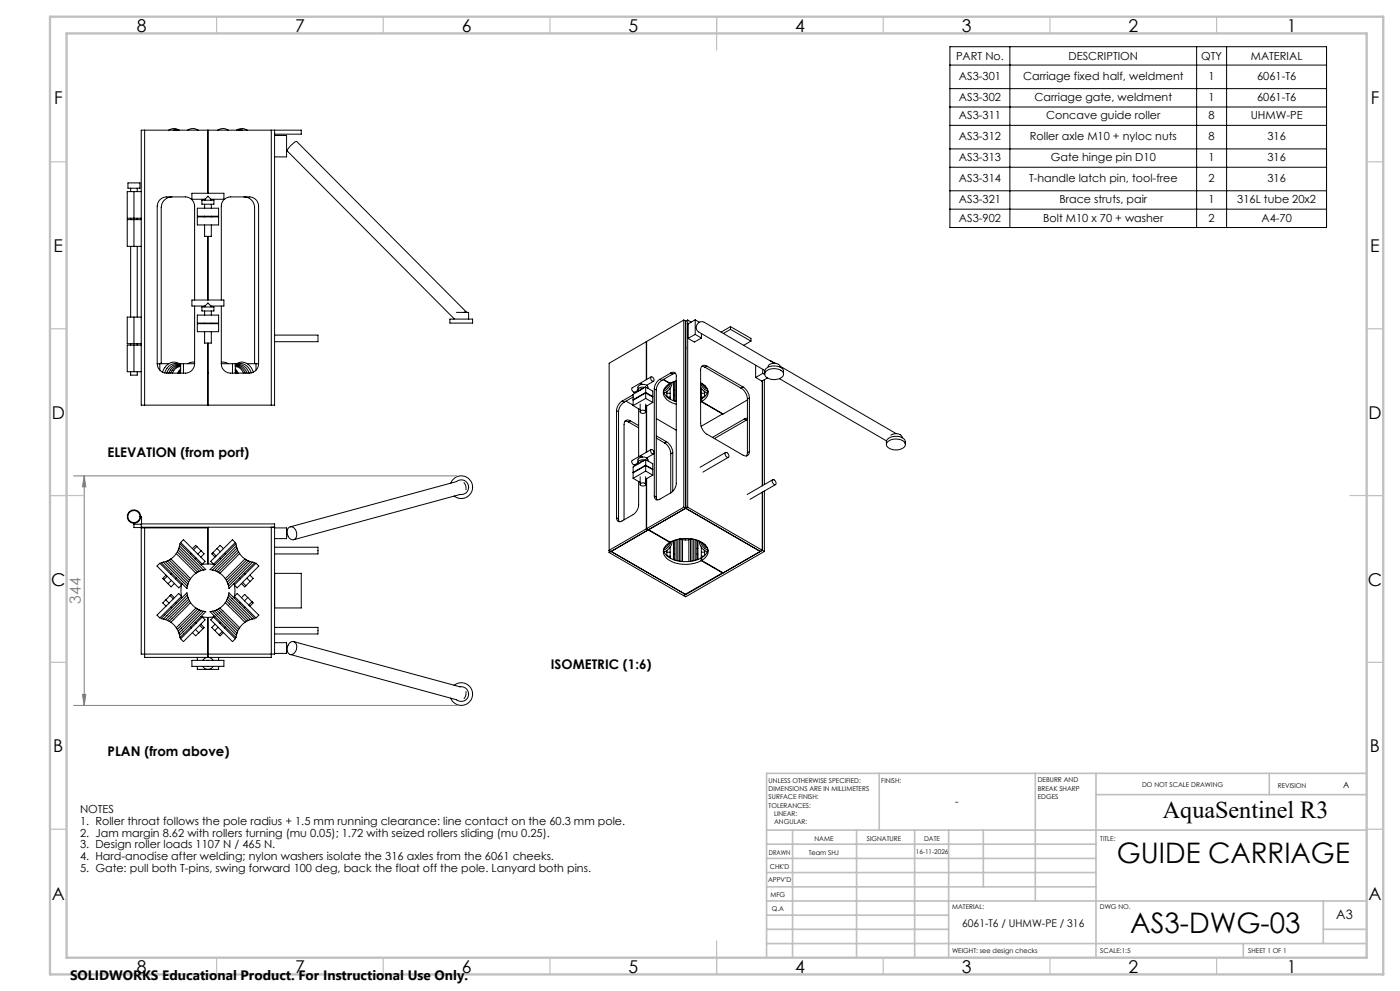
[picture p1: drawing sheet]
<svg xmlns="http://www.w3.org/2000/svg" width="420mm" height="297mm" viewBox="0 0 420 297" stroke-linecap="round" stroke-linejoin="round" font-family="sans-serif">
<g fill="none" stroke="#000" stroke-width=".3">
<path d="M43.4 39v82.4M50.6 39a2.85 2.85 0 0 1 3.2 0M52 39h1.2M56.2 39a2.91 2.91 0 0 1 3.3 0M62.3 39v18.9M62.5 39v18.9M65.3 39a2.85 2.85 0 0 1 3.2 0M70.9 39a2.91 2.91 0 0 1 3.3 0M71.5 39h1.3M81.4 39v82.4M82.4 39v82.4h-40v-82.4h48v1.2h-8M38.4 54.8h3.6v1.6h-3.6z"/>
<path d="M39.2 56.4v1M40.2 57.4h-2v8h2M40.2 57.4v8M40.2 57.4h2.2M41.2 56.4v1M51.6 59a3.3 3.3 0 0 0-3.2 3.2v46.8M61.5 59.7l.9-.9 .9 .9M61.5 59.7h-3.9v-1.8h9.6v1.8h-3.9M61.5 59.7v.3M63.3 59.7v.3M73.2 59a3.2 3.2 0 0 1 3.2 3.2l-.1 46.8M82.4 40.6h3.6v6.4h-3.6"/>
<path d="M39.2 65.4v.4M39.2 73.8v21.2M40.2 65.8h-2v8h2M40.2 65.8v8M40.2 73.8h2.2M40.2 65.8h2.2M40.2 65.4h2.2M41.2 65.4v.4M41.2 73.8v21.2M59.2 62.4h6.4v2.4h-6.4zM59.2 65h6.4v2.4h-6.4zM60.6 60h3.6v1.2h-3.6z"/>
<path d="M61.4 67.4v3.4h2v-3.4M61.4 61.2v1.2M61.4 64.8v.2M62.3 70.8v19.1M62.5 70.8v19.1M63.4 61.2v1.2M63.4 64.8v.2M40.2 95h-2v8h2M40.2 95v8M40.2 95h2.2M58.4 89.9v-28.1a2.81 2.81 0 0 0-2.8-2.8h-5.6a2.87 2.87 0 0 0-2.8 2.8v47.2M58.4 91.7v17.3"/>
<path d="M59.2 94.4h6.4v2.4h-6.4zM59.2 97h6.4v2.4h-6.4zM60.6 92h3.6v1.2h-3.6zM61.4 99.4v3.4h2v-3.4M61.4 93.2v1.2M61.4 96.8v.2M61.5 91.7l.9-.9 .9 .9M61.5 91.7h-3.9v-1.8h9.6v1.8h-3.9M61.5 91.7v.3M63.3 91.7v.3M63.4 93.2v1.2M63.4 96.8v.2"/>
<path d="M66.4 89.9v-28.1a2.74 2.74 0 0 1 2.8-2.8h5.6a2.81 2.81 0 0 1 2.8 2.8v47.2M66.4 91.7v17.3M135 95.6h6.8v1.2h-6.8zM136.2 95.4v.2M136.9 93.6h3.7v2M139.2 93.6l.5-.2 .1 .2M139.8 93.4l-50.8-51a5.7 5.7 0 0 0-2.9 2.8l50.1 50.3M205.1 95.9v56.1M205.1 95.9l.6 .4M205.1 95.9l-11.1 6.4v11.4M205.7 96.3v56M206.3 95.9l-.6 .4"/>
<path d="M206.3 95.9v56.1M206.3 95.9l1.1 .7M208.6 95.8v4.4M208.6 95.8l1.2 .8M208.6 95.8l-2.2 1.3v4.3M210.4 100v1.3M219.1 97.9v.8M219.1 97.9l6.2 3.5v.8M219.1 98.7l6.2 3.5M219.1 98.7l-2.1 1.2M219.1 97.9l-2.8 1.7M39.2 111.4v1h2v-1"/>
<path d="M39.2 103v.4M40.2 103.4h-2v8h2M40.2 103.4v8M40.2 103h2.2M40.2 103.4h2.2M40.2 111.4h2.2M41.2 103v.4M47.2 109a2.87 2.87 0 0 0 2.8 2.8M47.2 109h3.4M47.9 109v1.9M53.8 109h4.6M54.2 111.5l-.1 .3"/>
<path d="M54.2 111.2l-.3 .6M54.2 110.8l-.6 1M54.2 110.6l-.9 1.2M54.2 109.9a2.92 2.92 0 0 0-2.5 1.9M54.2 109.7a2.89 2.89 0 0 0-3 2.1M54.2 109.6a2.95 2.95 0 0 0-3.6 2.2M54.2 109.6a2.99 2.99 0 0 0-4.2 2.2M54.2 109.5a3.2 3.2 0 0 0-4.8 2.3M54.2 109.3a3.3 3.3 0 0 0-5.3 1.8l-.1 .4M54.2 109v2.8M55 109v2.8M58.4 108.6l-.9-.1-1.3 .5"/>
<path d="M58.4 109a2.87 2.87 0 0 1-2.8 2.8h-5.6M62.3 111.8h.2M62.3 102.8v18.6M62.5 102.8v18.6M66.4 108.6h1l1.1 .4M66.4 109a2.8 2.8 0 0 0 2.8 2.8h5.6a2.81 2.81 0 0 0 2.8-2.8M66.4 109h4.5M69.7 109v2.8M70.6 111.5l.1 .3M70.6 111.2l.3 .6M70.6 110.8l.6 1M70.6 110.6l.8 1.2"/>
<path d="M70.6 109.9a2.92 2.92 0 0 1 2.5 1.9M70.6 109.7a2.92 2.92 0 0 1 3 2.1M70.6 109.6a2.89 2.89 0 0 1 3.5 2.2M70.6 109.6a2.96 2.96 0 0 1 4.1 2.2M70.6 109.3a3.3 3.3 0 0 1 5.3 2l.1 .2M70.6 109.5a3 3 0 0 1 4.6 1.7l.2 .6M70.6 109v2.8M74.2 109h3.4M76.8 109v1.9M82.4 100.4h13v2h-13M189.9 118.3l-3.3 1.9M189.9 119l-2.7 1.5"/>
<path d="M189.9 119.8l.1 .1M192.8 115.2l-.5-.3-.1 .4M193 116.4a.66 .66 0 0 0-.9 .5M193.5 116.1a1.41 1.41 0 0 0-2.1 1l.1 .2M193.7 116v1.6M193.7 117.8v1.6M193.7 116l2.1 1.2v1.6M193.7 117.8l2.1 1.2v1.6M193.7 116l-3.8 2.2v1.6M193.7 117.8l-3.8 2.1v1.7M193.7 117.6l-3.8 2.2M193.7 117.6l2.1 1.2"/>
<path d="M193.7 119.4l-3.8 2.2M193.7 119.4l2.1 1.2M193.9 102.4l-11.2 6.5v56.7M193.9 102.4v11.4M193.9 102.4l.1 .1M194.4 116.4a1.58 1.58 0 0 0-2.6-.9l-.4 .5v.9M195.3 113a.73 .73 0 0 1 .8 .4 .73 .73 0 0 1-.2 .9 .97 .97 0 0 1-.6-1.3zM195.3 113l-5.6 3.2a.9 .9 0 0 0 .7 1.3l1-.5M195.8 118.8l-.1 .1M196.1 114.3l-2.1 1.2M196.3 116.6v32.1M196.3 116.6l.6 .3"/>
<path d="M196.9 116.9v32.1M197.9 113.7a3.7 3.7 0 0 0-1.6 2.9M197.9 113.7l.6 .3M198.5 114a3.7 3.7 0 0 0-1.6 2.9M198.9 113.8l2 1.1M199.1 113.7l1.9 1.2 1.8-.8v6.2a4.7 4.7 0 0 1-3.8-3M200.1 117.9h.9M200.1 117.3v1.6M200.2 119h.8M200.4 119l.6 .4M200.8 115l-.8 1.1-.8 .6M200.9 114.9a2.92 2.92 0 0 0-1.9 2.9 2.92 2.92 0 0 0 2.2 2.7l1.7 .7"/>
<path d="M200.9 114.8v.1M201 116.4h.1M201 116.3v3.3M201.2 114.8a3.7 3.7 0 0 1-2.2 2.5M201.2 111.8a1 1 0 0 1 1.2-.1 1 1 0 0 1 .5 1v32.1a3.6 3.6 0 0 1-1.7 2.9M201.2 111.8l-3.3 1.9M201.2 111.8l.6 .3M201.6 114.6a3.6 3.6 0 0 1-2.4 3.2M201.8 112.1l-3.3 1.9M202 116.8h.4M202 118.4h.4M202 114.4v5.7"/>
<path d="M202.4 114.3v5.9l-.4-.2M202.7 111.9l-.9 .2M208.6 100.2l1.8 1.1M208.6 100.2l-2.2 1.2M210.2 116l.9 1.2 1.1 .6M210.4 117.9h1M210.4 116.4h.1M210.4 119h.8M210.4 116.3v4.1M210.4 101.3l-2.1 1.2-1.9-1.1M210.5 109.8l1 .3M210.5 119.6l-.3 .1"/>
<path d="M210.6 114.9l.7 1.1 1 .7M211 119l-.6 .4M211.3 115.5l.4 .3M211.4 117.3v1.5M211.5 110.1l10.8 6.2M212.1 109.7a1.16 1.16 0 0 0-1.4-.1 1.16 1.16 0 0 0-.5 1.2v16.1a4.2 4.2 0 0 0 1.9 3.2l10.8 6.3a1.17 1.17 0 0 0 1.4 .1 1.17 1.17 0 0 0 .5-1.2M212.1 109.7l10.8 6.3M212.1 109.7l-.6 .4M212.4 117.3a3.8 3.8 0 0 1-2.2-2.5 2.86 2.86 0 0 1 2.2 2.3 2.86 2.86 0 0 1-1.5 2.9l-.4 .3M212.4 117.2a3.5 3.5 0 0 1-1.9 2.3v.8M222.3 116.3a4.2 4.2 0 0 1 1.9 3.3M222.9 116a4.2 4.2 0 0 1 1.9 3.3"/>
<path d="M222.9 116l-.6 .3M224.2 119.9l-7.2 4.2-6.5-3.8M224.2 119.6v16.1M224.8 119.3v16M224.8 119.3l-.6 .3M225.3 102.2l-2.2 1.3M226.7 109.5v3.6M226.7 113.1l1.9 1.1 1.6-.9M228.7 114.2v31.4M228.8 110.7v1.2M228.8 111.9l.6 .4M228.8 111.9l-2.1 1.2"/>
<path d="M229.3 113.8v31.4M229.4 112.1v-.8a2.88 2.88 0 0 1 3.8-1.5 1.87 1.87 0 0 1 1.9 2.3M229.9 111.2a3.8 3.8 0 0 1 5.1 .6 1.93 1.93 0 0 1-2.3 1.9 2.72 2.72 0 0 1-3.3-1.6zM230.4 109.9a2.17 2.17 0 0 1 3.7 .1v.1M231.1 108.2l1.5 .7M232.3 108.9l-21-12.3a1.69 1.69 0 0 0-2.2 .7 1.69 1.69 0 0 0 .5 2.2l19.8 11.6M233.8 113.5l32.2 18.6M234 109.7l34.9 20.3M185 123.1v32.1M185 123.1l.6 .3M185.6 123.4v32.1M186.6 120.2a3.7 3.7 0 0 0-1.6 2.9"/>
<path d="M186.6 120.2l.6 .3M187.2 120.5a3.7 3.7 0 0 0-1.6 2.9M187.5 126.2l1 .3M187.8 120.2l2.1 1.2M188.5 126.5l3.1 1.7M189.1 126.1a1.16 1.16 0 0 0-1.3-.1 1.16 1.16 0 0 0-.6 1.2v28.6M189.1 126.1l2.5 1.5M189.1 126.1l-.6 .4M189.9 121.6l2.2 1.2M191.6 122.5v14.4M192.1 121.1v2.3M192.1 138.6v.1"/>
<path d="M192.2 123.1a.76 .76 0 0 1 .9-.2 .76 .76 0 0 1 .5 .8 .84 .84 0 0 1-.9 .2 .84 .84 0 0 1-.6-.7zM192.8 137l-.5-.3-.1 .4M193 138.2l-.8 .1-.1 .3M193.5 137.9h-.1a1.39 1.39 0 0 0-2 1l.1 .1M193.7 121.1v2.3M193.7 137.8v1.6M193.7 139.6v1.6M193.7 139.4l-3.8 2.2M193.7 139.4l2.1 1.2M193.7 137.8l2.1 1.2v1.6M193.7 139.6l2.1 1.2v1.6M193.7 137.8l-3.8 2.1v1.7"/>
<path d="M193.7 139.6l-3.8 2.1v1.7M193.9 121.7v13.9M194 121.7v13.8M194 137.2v.1M194.4 138.1a1.58 1.58 0 0 0-2.6-.8l-.4 .4v.9M195.3 134.8a.73 .73 0 0 1 .8 .4 .73 .73 0 0 1-.2 .9 .94 .94 0 0 1-.6-1.3zM195.3 134.7l-5.6 3.3a.9 .9 0 0 0 .7 1.3l1-.6M195.8 120.6l-2.1 1.2M196.1 136l-2.1 1.3M196.9 125.4l6 3.5M196.9 130.6l3.1 1.8M196.9 131.3l2.5 1.4"/>
<path d="M199.4 132.7a3.9 3.9 0 0 1 1.8 3.3M200 132.4a4.1 4.1 0 0 1 1.8 3.2M200 132.4l-.6 .3M201.2 136v11.7M201.8 135.6v11.6M201.8 135.6l-.6 .4M210.4 120.4l6.3 3.7M210.4 120.4l-.2 .1M216.7 123.9v.2M216.7 124.1l-6.4 3.7M217.6 135.7a.81 .81 0 0 1 .9 .4 .81 .81 0 0 1-.2 1 1.13 1.13 0 0 1-.7-1.4zM217.7 135.6l-7.7 4.4"/>
<path d="M218.5 137.1l-7.6 4.4M223.3 125.6l-9.6 5.5M223.3 125.6l.6 .3M223.9 125.9l-9.6 5.5M224.2 135.7l-.3 1M224.2 125.3l-.9 .3M224.2 125.8l-.3 .1M224.8 135.3l-.6 .4M265.9 133.2v-.8a2.5 2.5 0 0 1 3-1.6 2.19 2.19 0 0 1 2.7 2.4M266.4 132.3a3.8 3.8 0 0 1 5.1 .6 1.72 1.72 0 0 1-1.9 1.9 3.2 3.2 0 0 1-3.6-1.4v-.4zM267.3 130.4a2.12 2.12 0 0 1 3.3 .8M40.2 156.6v1.5h2.2v-1.1h40v39h-19.9"/>
<path d="M40.2 157.1h2.2M42 154.8h.5v2.2M42.4 158h40M62.5 158v11l2 .3M81.4 158v39h-38v-38.8M82.4 158.2h3.6v3.2h-3.6M86.5 158.3a1.49 1.49 0 0 1 1.6-.2 1.49 1.49 0 0 1 .8 1.4 1.48 1.48 0 0 1 0 1.6 1.48 1.48 0 0 1-1.6 .6 2.56 2.56 0 0 1-.8-3.4zM87.1 157.9l49.9-13.6a2.21 2.21 0 0 1 3.5 1.2 2.21 2.21 0 0 1-2.5 2.7l-49.9 13.5M135.2 144.8a3.4 3.4 0 0 1 4.7-1.8 3.4 3.4 0 0 1 1.3 4.9 3.4 3.4 0 0 1-5 .8M139.2 144.6l.5 1.1 .1 1.1M185 155.2l.6 .3M185.6 155.5l.2 .8"/>
<path d="M189.9 141.6h.1M189.9 143.4l2.2 1.2M191.6 144.3v7.1a3.6 3.6 0 0 1-1.7 2.8l-3.3 1.9a1.01 1.01 0 0 1-1.2 .2 1.01 1.01 0 0 1-.4-1.1M192.1 142.9v2.3M192.1 145a.89 .89 0 0 1 .9-.3 .89 .89 0 0 1 .7 .6 .98 .98 0 0 1-1.6-.2zM193.7 142.9v2.3M193.7 141.2l2.1 1.2M193.7 141.2l-3.8 2.2M193.9 143.5v15M193.9 158.5l-11.2 6.4 .6 .4M193.9 158.5l.6 .3M194 158.4l.6 .3"/>
<path d="M194 143.4v15M194.5 158.7v.1M194.5 158.8l6.4 3.8M194.5 158.8l-11.2 6.5M194.6 158.7l6.4 3.8a9.7 9.7 0 0 1 10.8 1 2.75 2.75 0 0 1-1.3 4.5M195.8 140.6l-.1 .1M195.8 142.4l-2.1 1.2M196.3 148.7l.6 .3M196.9 149l.2 .8M201.2 147.7l-3.3 1.9a1.01 1.01 0 0 1-1.1 .1 1.01 1.01 0 0 1-.5-1M205.1 152l-11.1 6.4M205.1 152l.6 .3"/>
<path d="M205.7 152.3l-11.1 6.4M205.7 152.3l22.4 13M206.3 152l-.6 .3M206.3 152l22.4 12.9M228.7 147.5v17.4M229.3 147.2v18.1M231.7 143.9a.81 .81 0 0 1 .9 .4 .81 .81 0 0 1-.1 1 1.19 1.19 0 0 1-.8-1.4zM231.8 143.8l-7.6 4.4M232.7 145.2l-7.7 4.4M47.9 168.8l6.6 6.5-.9 .9-6.5-6.6zM49 168.5l-.7 .1 7.8 7.8 .1-.7M49 168.5l7.2 7.2"/>
<path d="M49.1 173.7l1.3 1.2M49.6 168.3l6.8 6.7M49.6 168.3l-.6 .2M49.7 179.8l1 1M49.8 172.4l-1 1 .3 .3M50.1 172.7l-1 1M50.2 168.1l6.4 6.3M50.2 168.1l-.6 .2M50.8 167.8l6.1 6.1M50.8 167.8l-.6 .3M51 178.5l1 1M51 178.5l-2.2 2.2 1 1"/>
<path d="M51 178.5l.3-.4 1 1M51.3 167.5l5.9 5.9M51.3 167.5l-.5 .3M51.4 174l-1 .9M51.5 171.8l-.3 .3M52.3 174.9l-1 1-.9-1M52.9 165.9l-1.6 1.6M52.9 165.9l5.9 5.9M52.9 173.2l-.3 .3M53.2 165.4l6.1 6.1M53.2 165.4l-.3 .5M53.5 164.9l6.3 6.3"/>
<path d="M53.5 164.9l-.3 .5M53.7 164.3l6.7 6.7M53.7 164.3l-.2 .6M53.9 163.7l7.1 7.1M53.9 163.7l.1-.8 7.7 7.8-.7 .1M53.9 163.7l-.2 .6M54.2 162.6l.8-.9 6.5 6.5-.8 .9zM54.6 174.9l-.3 1.7 .3 2.6M56.2 178.4l-7.2 7.1M56.2 178.4l-.1-.7-7.8 7.7 .7 .1M56.2 178.4l.2 .6M56.4 179l-6.8 6.7"/>
<path d="M56.4 179l.2 .6M56.4 175l-.2 .7M56.6 179.6l-6.4 6.3M56.6 179.6l.3 .5M56.6 174.4l-.2 .6M56.9 173.9l-.3 .5M57.2 173.4l-.3 .5M57.4 165.8l-.3 .3M57.7 164.4l1-1 2.5 2.6-.9 1M58.8 171.8l-1.6 1.6M58.8 167.2l-.2 .3M59.1 163.8l-1 1"/>
<path d="M59.3 171.5l-.5 .3M59.8 171.2l-.5 .3M60.3 169.3l2-.3v-10.8h-19.9v37.8h19.9M60.3 165.1l-1 .9M60.4 171l-.6 .2M61 170.8l-.6 .2M63.2 168.2l6.5-6.5 .9 .9-6.5 6.5zM63.7 170.8l.6 .2M63.9 165.6l.9 1M63.9 165.6l-.4 .4 1 1M64.3 171l.6 .2M64.9 171.2l.6 .3"/>
<path d="M65.1 164.4l-1.2 1.2M65.1 164.4l1 1M65.1 164.4l.9-1 1 1M65.5 171.5l.5 .3M65.9 167.2l.3 .3M66 171.8l1.6 1.6M67.3 165.8l.3 .3M67.6 173.4l.3 .5M67.9 173.9l.3 .5M68.2 179.6l6.3 6.3M68.2 174.4l.2 .6M68.4 179l6.7 6.7"/>
<path d="M68.4 175l.2 .7M68.4 179l-.5 1.1M68.6 178.4l.1-.7 7.7 7.7-.7 .1M68.6 178.4l7.1 7.1M68.6 178.4l-.2 .6M70.2 174.9l.3 1.7-.3 2.6M70.9 163.7l-.1-.8-7.8 7.8 .7 .1M70.9 163.7l-7.2 7.1M70.9 163.7l.2 .6M71.1 164.3l-6.8 6.7M71.1 164.3l.2 .6M71.2 177.9l6.4 6.5-.8 .8-6.5-6.5z"/>
<path d="M71.3 164.9l-6.4 6.3M71.3 164.9l.3 .5M71.6 165.4l-6.1 6.1M71.6 165.4l.3 .5M71.9 173.2l.2 .3M71.9 165.9l1.6 1.6M71.9 165.9l-5.9 5.9M72.4 179.1l1-1 2.6 2.6-1 1M72.8 174.6l1 .9M73.3 171.8l.3 .3M73.5 167.5l-5.9 5.9M73.5 167.5l.5 .3"/>
<path d="M74 167.8l-6.1 6.1M74 167.8l.5 .3M74 173.3l1 1M74.3 179.1l-1 1M74.5 168.1l-6.3 6.3M74.5 168.1l.6 .2M75 172.4l1 1-2.6 2.5-1-1M75.1 168.3l-6.7 6.7M75.1 168.3l.6 .2M75.7 168.5l-7.1 7.2M75.7 168.5l.7 .1-7.7 7.8-.1-.7M76.8 168.8l.8 .8-6.4 6.6-.9-.9z"/>
<path d="M82.4 164h13v2h-13M82.4 171.8h8v10.4h-8M182.7 165.6l22.3 12.9 .6-.4M183.3 165.3l22.3 12.8M183.3 165.3l-.6 .3M199 164.9a5.7 5.7 0 0 0 5.5 3.4 11.9 11.9 0 0 0 6-1.1M200.1 165.5h.9M200.1 165v1.5M200.2 166.7h.8M200.8 162.7l-.5 .7-1.1 .9M200.9 162.6a2.92 2.92 0 0 0-1.9 2.8 2.92 2.92 0 0 0 2.2 2.7 10.3 10.3 0 0 0 9.2-.1M200.9 162.5v.1"/>
<path d="M201 164h.1M201 164v3.2M201.2 162.4a3.5 3.5 0 0 1-2.2 2.5M201.6 162.2a3.6 3.6 0 0 1-2.4 3.2M202 166h.4M202 164.4h.4M202 162v5.7M202.4 161.9v5.9M202.8 161.7v6.3M203.3 161.6v6.5M203.8 161.5v6.7M203.9 161.5l.4 .1"/>
<path d="M204.3 161.6v6.6M204.3 161.6l.5 .1M204.8 161.7h1.9M204.8 161.7v6.6M205.1 178.4v.1M205.6 161.4v.4M206.7 161.7v6.6M207.2 161.6v6.6M207.2 161.6l-.5 .1M207.5 161.5l-.3 .1M207.6 161.5v6.7M208.1 161.6v6.5"/>
<path d="M208.6 161.7v6.2M209.1 161.9v5.9M209.1 166h.3M209.1 164.4h.3M209.3 162v2.4M209.3 166v1.7M209.4 162v5.7M209.8 162.2a3.9 3.9 0 0 0 2.4 3.2M210.2 162.3a3.6 3.6 0 0 0 2.2 2.6M210.4 168l6.3 3.7M210.4 164h.1M210.4 165.5h1"/>
<path d="M210.4 166.7h.8M210.4 164v4M210.6 162.6l.7 1 1 .7M211.3 163.1l.4 .3M211.4 165v1.5M212.4 164.8a3.6 3.6 0 0 1-1.9 2.3v.9M216.7 171.7l-11.1 6.4M216.7 171.6v.1M228.1 165.3l-11.1 6.4-6.5-3.7M228.7 164.9l-.6 .4M228.7 164.9l-23.6 13.6M228.7 164.9l.6 .4"/>
<path d="M229.3 165.3l-23.6 13.6-.6-.4M47.1 184.4l6.5-6.5 .9 .8-6.6 6.5zM49 185.5l.6 .2M49.6 185.7l.6 .2M50.2 185.9l.6 .3M50.8 186.2l.5 .3M51.2 182l.3 .2M51.3 186.5l1.6 1.6M52.6 180.5l.3 .3M52.9 188.1l.3 .5M53.2 188.6l.3 .6M53.5 189.2l.2 .6"/>
<path d="M53.7 189.8l.2 .6M56.9 180.1l-6.1 6.1M56.9 180.1l.3 .5M57.1 187.9l.3 .3M57.2 180.6l1.6 1.6M57.2 180.6l-5.9 5.9M57.6 197.9h9.6v1.8h-9.6zM57.7 189.6l1 1 1-1M58.6 186.5l.2 .3M58.7 188.7l1 .9M58.8 182.2l-5.9 5.9M58.8 182.2l1 .6"/>
<path d="M59.2 199.7v.9h6.4v-.9M59.2 197v.9M59.3 182.5l-6.1 6.1M59.8 182.8l-6.3 6.4M59.8 182.8l.6 .2M59.9 187.4l1 1M60.3 187.1l.9 1-1.5 1.5M60.3 184.8l2 .2v12M60.4 183l-6.7 6.8M60.4 183l.6 .2M60.7 184.9l.8 .9-6.5 6.5-.8-.9zM60.8 197.9a1.84 1.84 0 0 1 3.2 0"/>
<path d="M60.8 199.7a1.8 1.8 0 0 0 3.2 0M61 183.2l.7 .1-7.7 7.8-.1-.7M61 183.2l-7.1 7.2M63.7 183.2l7.2 7.2M63.7 183.2l-.7 .1 7.8 7.8 .1-.7M64.1 184.9l6.5 6.5-.9 .9-6.5-6.5zM64.3 183l6.8 6.8M64.3 183l-.6 .2M64.5 184.8l-2 .2v12M64.5 187.1l-1 1 2.5 2.5 1-1M64.9 182.8l6.4 6.4M64.9 182.8l-.6 .2"/>
<path d="M65.4 188l-.9 1M65.5 182.5l6.1 6.1M65.5 182.5l-.6 .3M65.6 197v.9M66 182.2l5.9 5.9M66 182.2l-.5 .3M66.2 186.5l-.3 .3M66.7 189.3l-1 .9M67.6 180.6l-1.6 1.6M67.6 180.6l5.9 5.9M67.6 187.9l-.3 .3M67.9 180.1l6.1 6.1"/>
<path d="M67.9 180.1l-.3 .5M71.1 189.8l-.2 .6M71.3 189.2l-.2 .6M71.6 188.6l-.3 .6M71.9 188.1l-.3 .5M72.1 180.5l-.2 .3M73.5 186.5l-1.6 1.6M73.6 182l-.3 .2M74 186.2l-.5 .3M75.1 185.7l-1.1 .5M75.6 180.3l-1 1M75.7 185.5l-.6 .2"/>
<path d="M82.4 188h13v2h-13M82.4 192.6h3.6v3.2h-3.6M86.8 192.8a1.31 1.31 0 0 1 1.7-.3 1.31 1.31 0 0 1 .5 1.7 1.7 1.7 0 0 1-2.3 1.7 2.41 2.41 0 0 1 .1-3.1zM88.1 192.3l49.9 13.5a2.2 2.2 0 0 1 2.5 2.8 2.2 2.2 0 0 1-3.5 1.1l-49.9-13.6M136.2 205.4a3.4 3.4 0 0 1 5 .8 3.4 3.4 0 0 1-1.3 4.8 3.4 3.4 0 0 1-4.7-1.8M139.8 207.3l-.1 1-.5 1.1"/>
<circle cx="40.2" cy="154.8" r="1.79"/>
<circle cx="40.2" cy="154.8" r="2"/>
</g>
<path d="M22.1 142.6h115M25.3 142.6v68.8M22.1 211.4h115M24.7 208.1h1.1l-.5 3.3z" fill="none" stroke="#808080" stroke-width=".3"/>
<g fill="none" stroke="#c0c0c0" stroke-width=".35">
<path d="M65 5v5M115 5v5M165 5v5M215 5v10M265 5v5M315 5v5M365 5v5M15 48.5h5M410 48.5h5M15 98.5h5M410 98.5h5M15 148.5h10"/>
<path d="M405 148.5h10M15 198.5h5M410 198.5h5M15 248.5h5M410 248.5h5M65 287v5M115 287v5M165 287v5M215 282v10M265 287v5M315 287v5M365 287v5"/>
</g>
<g fill="none" stroke="#c0c0c0" stroke-width=".5">
<path d="M263.8 231.8v17M310.6 231.8v38.2M328.8 231.8v55.2M328.8 238.2h81.2M380.8 231.8v6.4M410 231.8h-180v55.2M230 248.8h180M230 257.3h98.8M230 253h98.8M237.8 248.8v38.2M257 248.8v38.2M274.4 248.8v38.2"/>
<path d="M284.6 248.8v38.2M295 248.8v17M230 265.8h98.8M230 261.5h98.8M230 278.5h54.6M230 274.3h54.6M230 270h180M397 278.5h13M397 270v12.8M230 282.8h180M373 282.8v4.2"/>
</g>
<path d="M15 5h400v287h-400zM20 10h390v277h-390z" fill="none" stroke="#c0c0c0" stroke-width=".7"/>
<path d="M24.7 208.1h1.1l-.5 3.3z" fill="#808080"/>
<path d="M25.3 142.6l.5 3.3h-1.1z" fill="none" stroke="#808080" stroke-width=".3"/>
<path d="M25.3 142.6l.5 3.3h-1.1z" fill="#808080"/>
<path d="M285 14h113v54.2h-113zM285 19.5h113M303 14v54.2M359 14v54.2M368 14v54.2M285 26.6h113M285 32.1h113M285 37.6h113M285 44.6h113M285 50.1h113M285 57.2h113M285 62.7h113" fill="none" stroke="#000" stroke-width=".3"/>
<g font-size="8.5">
<text x="335.1" y="258.8">GUIDE CARRIAGE</text>
<text x="339" y="279.7">AS3-DWG-03</text>
</g>
<text font-size="7.3" x="348.9" y="245.1">AquaSentinel R3</text>
<g font-size="5.3">
<text x="41" y="9.5">8</text>
<text x="88.5" y="9.5">7</text>
<text x="138.5" y="9.5">6</text>
<text x="188.5" y="9.5">5</text>
<text x="238.5" y="9.5">4</text>
<text x="288.5" y="9.5">3</text>
<text x="338.5" y="9.5">2</text>
<text x="386" y="9.5">1</text>
<text x="16.2" y="31.2">F</text>
<text x="411.2" y="31.2">F</text>
<text x="16.1" y="75.5">E</text>
<text x="411.1" y="75.5">E</text>
<text x="15.5" y="125.5">D</text>
<text x="410.5" y="125.5">D</text>
<text x="15.4" y="175.5">C</text>
<text x="410.4" y="175.5">C</text>
<text x="16" y="225.5">B</text>
<text x="411" y="225.5">B</text>
<text x="15.5" y="269.7">A</text>
<text x="410.5" y="269.7">A</text>
<text x="41" y="291.5">8</text>
<text x="88.5" y="291.5">7</text>
<text x="138.5" y="291.5">6</text>
<text x="188.5" y="291.5">5</text>
<text x="238.5" y="291.5">4</text>
<text x="288.5" y="291.5">3</text>
<text x="338.5" y="291.5">2</text>
<text x="386" y="291.5">1</text>
</g>
<text font-size="4.7" fill="#808080" x="24.3" y="180.9" transform="rotate(-90 24.3 180.9)">344</text>
<text font-size="4.1" x="21" y="293.7">SOLIDWORKS Educational Product. For Instructional Use Only.</text>
<g font-size="4">
<text x="32.3" y="136.8">ELEVATION (from port)</text>
<text x="165.3" y="200.5">ISOMETRIC (1:6)</text>
<text x="32.3" y="226.5">PLAN (from above)</text>
</g>
<text font-size="3.9" x="400.9" y="275.5">A3</text>
<g font-size="3.3">
<text x="286.8" y="18">PART No.</text>
<text x="320.5" y="18">DESCRIPTION</text>
<text x="360.4" y="18">QTY</text>
<text x="375.2" y="18">MATERIAL</text>
<text x="287.7" y="23.9">AS3-301</text>
<text x="306.9" y="23.9">Carriage fixed half, weldment</text>
<text x="362.6" y="23.9">1</text>
<text x="377.1" y="23.9">6061-T6</text>
<text x="287.7" y="30.2">AS3-302</text>
<text x="287.7" y="35.7">AS3-311</text>
<text x="310.4" y="30.2">Carriage gate, weldment</text>
<text x="313.9" y="35.7">Concave guide roller</text>
<text x="362.6" y="30.2">1</text>
<text x="362.6" y="35.7">8</text>
<text x="375.2" y="35.7">UHMW-PE</text>
<text x="377.1" y="30.2">6061-T6</text>
<text x="287.7" y="42">AS3-312</text>
<text x="308.9" y="42">Roller axle M10 + nyloc nuts</text>
<text x="362.6" y="42">8</text>
<text x="380.2" y="42">316</text>
<text x="287.7" y="48.3">AS3-313</text>
<text x="315.2" y="48.3">Gate hinge pin D10</text>
<text x="362.6" y="48.3">1</text>
<text x="380.2" y="48.3">316</text>
<text x="287.7" y="54.5">AS3-314</text>
<text x="308.7" y="54.5">T-handle latch pin, tool-free</text>
<text x="362.6" y="54.5">2</text>
<text x="380.2" y="54.5">316</text>
<text x="287.7" y="60.8">AS3-321</text>
<text x="317.8" y="60.8">Brace struts, pair</text>
<text x="362.6" y="60.8">1</text>
<text x="371.2" y="60.8">316L tube 20x2</text>
<text x="287.7" y="66.6">AS3-902</text>
<text x="312.9" y="66.6">Bolt M10 x 70 + washer</text>
<text x="362.6" y="66.6">2</text>
<text x="378.4" y="66.6">A4-70</text>
<text x="24" y="243.8">NOTES</text>
<text x="24" y="247.3">1. Roller throat follows the pole radius + 1.5 mm running clearance: line contact on the 60.3 mm pole.</text>
<text x="24" y="250.8">2. Jam margin 8.62 with rollers turning (mu 0.05); 1.72 with seized rollers sliding (mu 0.25).</text>
<text x="24" y="254.3">3. Design roller loads 1107 N / 465 N.</text>
<text x="24" y="257.8">4. Hard-anodise after welding; nylon washers isolate the 316 axles from the 6061 cheeks.</text>
<text x="24" y="261.3">5. Gate: pull both T-pins, swing forward 100 deg, back the float off the pole. Lanyard both pins.</text>
</g>
<g font-size="3.2">
<text x="286.6" y="241.4">-</text>
<text x="288.7" y="277.9">6061-T6 / UHMW-PE / 316</text>
</g>
<text font-size="2.5" x="402.9" y="236.1">A</text>
<g font-size="2">
<text x="230.6" y="234.6">UNLESS OTHERWISE SPECIFIED:</text>
<text x="230.6" y="237.1">DIMENSIONS ARE IN MILLIMETERS</text>
<text x="230.6" y="239.6">SURFACE FINISH:</text>
<text x="264.4" y="234.6">FINISH:</text>
<text x="311.3" y="234.5">DEBURR AND</text>
<text x="311.3" y="237">BREAK SHARP</text>
<text x="311.3" y="239.5">EDGES</text>
<text x="342.6" y="236">DO NOT SCALE DRAWING</text>
<text x="383.3" y="236.2">REVISION</text>
<text x="230.6" y="242.1">TOLERANCES:</text>
<text x="232.2" y="244.6">LINEAR:</text>
<text x="232.2" y="247.1">ANGULAR:</text>
<text x="244.3" y="252">NAME</text>
<text x="260" y="251.9">SIGNATURE</text>
<text x="277.2" y="251.9">DATE</text>
<text x="330.1" y="251.9">TITLE:</text>
<text x="230.6" y="256.1">DRAWN</text>
<text x="242.6" y="256.1">Team SHJ</text>
<text x="274.8" y="255.9">16-11-2026</text>
<text x="230.9" y="260.3">CHK'D</text>
<text x="230.4" y="264.4">APPV'D</text>
<text x="231.1" y="268.8">MFG</text>
<text x="231.5" y="273">Q.A</text>
<text x="285.6" y="272.5">MATERIAL:</text>
<text x="330" y="272.5">DWG NO.</text>
<text x="285.6" y="285.5">WEIGHT: see design checks</text>
<text x="330.1" y="285.6">SCALE:1:5</text>
<text x="374.5" y="285.6">SHEET 1 OF 1</text>
</g>
</svg>
